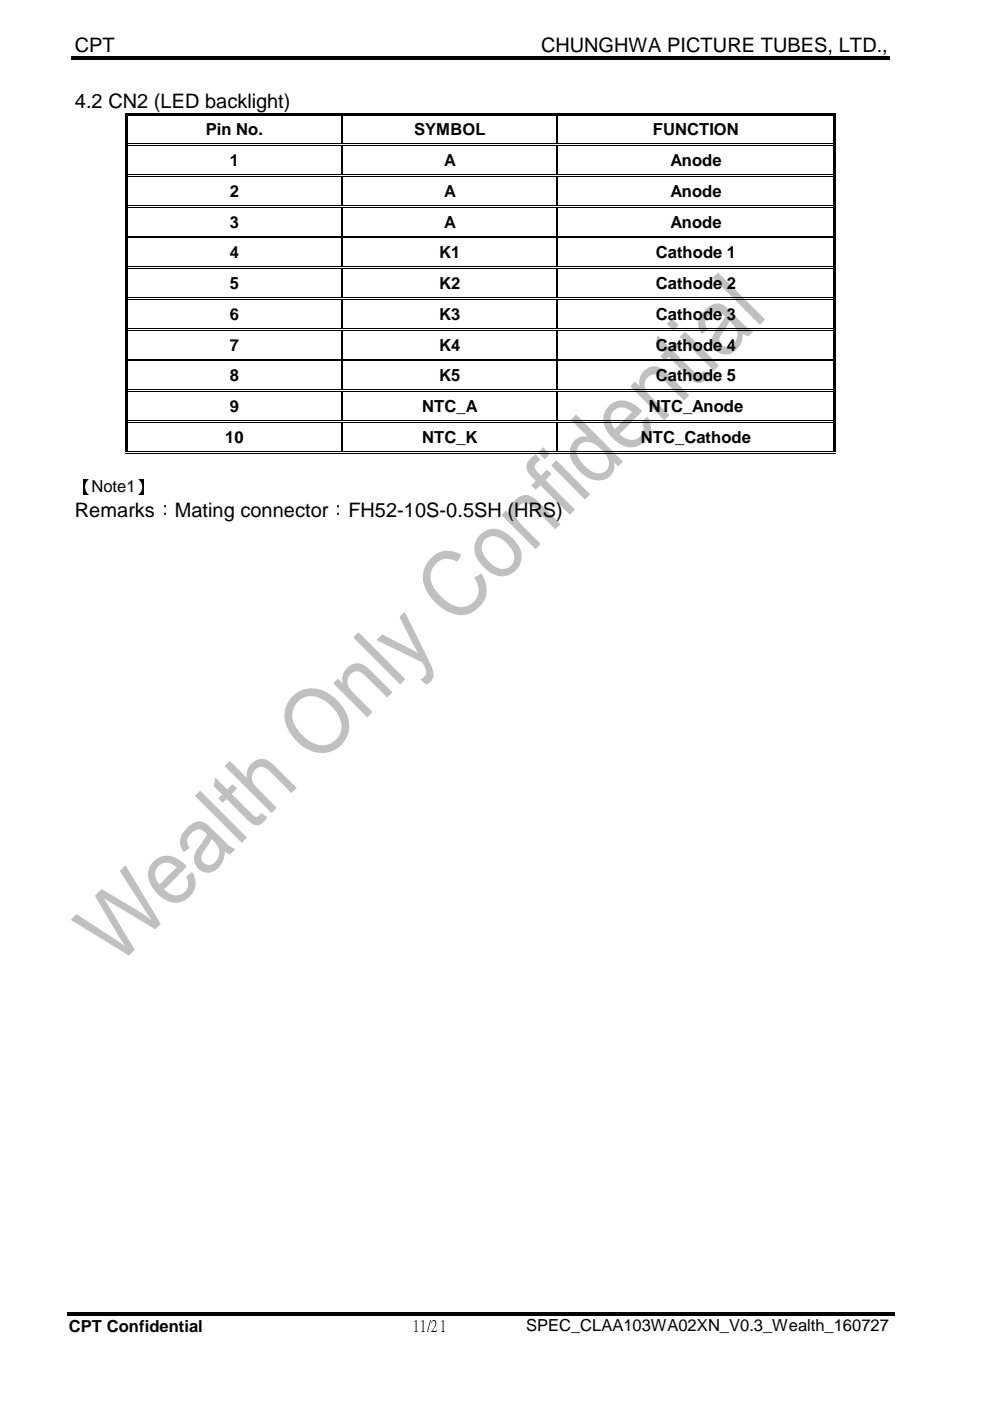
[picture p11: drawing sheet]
<svg xmlns="http://www.w3.org/2000/svg" width="210mm" height="297mm" viewBox="0 0 210 297" stroke-linecap="round" stroke-linejoin="round" font-family="sans-serif">
<path d="M15.1 11.9h82.1v.8h-82.1zM96.9 11.9h.8v.8h-.8zM97.7 11.9h91v.8h-91zM14.1 278.1h40.5v.8h-40.5zM54.6 278.1h.7v.8h-.7zM55.3 278.1h43.3v.8h-43.3zM98.6 278.1h.8v.8h-.8zM99.4 278.1h90.2v.8h-90.2z" fill="#000"/>
<g fill="#c0c0c0">
<path d="M16.2 193.8l10.3 6.8-6.4-10.7 1.4-1.4 7.7 4.5 2.9 2.1-6.7-10.4 1.2-1.3 7.5 12.5-1.2 1.1-10.9-6.5 6.6 10.9-1.3 1.2-12.3-7.6z" fill-rule="evenodd"/>
<path d="M32.6 182.6a4.3 4.3 0 0 1 6.2 .3l.8 .8-4.8 4.9a3.1 3.1 0 0 0 4.4 .5 2.52 2.52 0 0 0 .3-3.2l1.2-1a4.2 4.2 0 0 1-.8 5.5 4.2 4.2 0 0 1-5.5 0 5.8 5.8 0 0 1-2.8-6.3zM33.6 183.6a2.77 2.77 0 0 0 .2 3.9l3.7-3.6a2.65 2.65 0 0 0-3.9-.3z" fill-rule="evenodd"/>
<path d="M39.7 175.5a2.93 2.93 0 0 1 4.5-.4l2.9 2.8a7 7 0 0 0 2.8 2.1l-1.1 1.2-1.1-.7a4.3 4.3 0 0 1-3.6 4.5 3.1 3.1 0 0 1-2.8-2 3.1 3.1 0 0 1 .8-3.3l1.8-2.8a2.02 2.02 0 0 0-3-.5 2.16 2.16 0 0 0-.7 3.4l-1.3 .9a3.6 3.6 0 0 1 .8-5.2zM44.8 177.9l-.6 1.2a5 5 0 0 0-1.5 3.1 1.73 1.73 0 0 0 1.5 1.2 1.73 1.73 0 0 0 1.7-1 3.2 3.2 0 0 0-1.1-4.5z" fill-rule="evenodd"/>
<path d="M42.1 167.9l.3-.3 10 10-1.1 1.1-10-10z" fill-rule="evenodd"/>
<path d="M45.7 164.8l2.5 2.5 1.1-1.1 .9 1-1.1 1.1 4.5 4.5a.9 .9 0 0 0 .9 .4 .9 .9 0 0 0 .7-.6l.2-.3 1.2 1a2.31 2.31 0 0 1-3.1 1.4l-5.5-5.3-.8 .8-.9-1 .8-.8-1.8-1.7z" fill-rule="evenodd"/>
<path d="M48.7 161.3l3.6 3.6a3.2 3.2 0 0 1 1.7-3.6 3.2 3.2 0 0 1 3.9 .8l5 4.9-1.1 1.1-4.6-4.5a2.05 2.05 0 0 0-3.1-.4 2.52 2.52 0 0 0 .3 3.8l4.3 4.3-1.1 1.1-10-10z" fill-rule="evenodd"/>
<path d="M62 147.7a6.1 6.1 0 0 1 8.5-.1 7.6 7.6 0 0 1 3.3 8.1 5.9 5.9 0 0 1-9.4 2.7 8.4 8.4 0 0 1-4-7.7 5.5 5.5 0 0 1 1.6-3zM63.2 148.8a4.4 4.4 0 0 0-.1 6 6.5 6.5 0 0 0 6.1 3.1 4.1 4.1 0 0 0 2.4-6.5 6.9 6.9 0 0 0-6.3-3.7l-.9 .2z" fill-rule="evenodd"/>
<path d="M73.6 141.6a3 3 0 0 1 4.8 .3l4.8 4.9-1.1 1.1-2.8-2.8a10.7 10.7 0 0 0-3.1-2.7 2.21 2.21 0 0 0-2.3 1.2 2.21 2.21 0 0 0 .4 2.6l4.7 4.8-1.1 1.1-7.2-7.2 1-1 1 1a3.1 3.1 0 0 1 .9-3.3z" fill-rule="evenodd"/>
<path d="M76 134l9.9 10-1.1 1.1-9.9-9.9z" fill-rule="evenodd"/>
<path d="M85.5 130l.3-.3 4.4 8.9a9.8 9.8 0 0 1 1.7 4.8 2.31 2.31 0 0 1-1.5 1.7l-1.3-1a1.74 1.74 0 0 0 .9-2.8 1.95 1.95 0 0 0-1.4-1.3l-8.8-4.3 1.2-1.2 7.7 4-4-7.7z" fill-rule="evenodd"/>
<path d="M91.4 118.3a5 5 0 0 1 6.4-.7l-.8 1.5a3.8 3.8 0 0 0-4.8 .7 3.8 3.8 0 0 0-.2 4.9 8.8 8.8 0 0 0 5.5 4 3.8 3.8 0 0 0 3.7-2.1 3.8 3.8 0 0 0-.7-4.2l1.6-.8a5.5 5.5 0 0 1-.6 7.2 5.5 5.5 0 0 1-7.3 .5 8.5 8.5 0 0 1-4.5-7.7l.4-1.5z" fill-rule="evenodd"/>
<path d="M101.8 113.4a4.4 4.4 0 0 1 6.3 .1 5.8 5.8 0 0 1 2.5 5 4.2 4.2 0 0 1-7 2.6 5.8 5.8 0 0 1-2.9-5.9l.4-1zM102.8 114.4a3 3 0 0 0 .4 4.2 4.3 4.3 0 0 0 4 2 2.62 2.62 0 0 0 1.1-4.5 4.6 4.6 0 0 0-4.3-2.3z" fill-rule="evenodd"/>
<path d="M109.2 106a3 3 0 0 1 4.8 .3l4.8 4.8-1.1 1.1-2.2-2.2a14.2 14.2 0 0 0-3.7-3.3 2.23 2.23 0 0 0-2.2 1.2 2.23 2.23 0 0 0 .3 2.6l4.7 4.8-1.1 1.1-7.2-7.2 1-1 1 1a3.3 3.3 0 0 1 .9-3.2z" fill-rule="evenodd"/>
<path d="M112.5 97.2l1.1-.9 1 1.2a1.62 1.62 0 0 0-1.1 2.1l1.2 1.2 1.3-1.2 .9 .9-1.2 1.3 6.2 6.2-1.1 1.1-6.2-6.2-1 .9-1-.9 1-1-.4-.3a3.2 3.2 0 0 1-1.5-3.3z" fill-rule="evenodd"/>
<path d="M115.2 94.8l1.4 1.5-1.1 1.1-1.4-1.4zM117.1 98.4l.8-.8 7.2 7.2-1.1 1.1-7.2-7.2z" fill-rule="evenodd"/>
<path d="M121 89l1.1-1.1 10 10-1 1-.9-.9a3.3 3.3 0 0 1-4.6 3.7 7.7 7.7 0 0 1-4.8-5.5 3.3 3.3 0 0 1 3.8-3.6zM122.9 94.3a2.89 2.89 0 0 0 .6 4 4.6 4.6 0 0 0 4 2 2.25 2.25 0 0 0 1.1-3.6 6 6 0 0 0-4.2-3 1.97 1.97 0 0 0-1.5 .6z" fill-rule="evenodd"/>
<path d="M129.2 86.1a4.3 4.3 0 0 1 6.1 .3l.9 .8-4.9 4.8a3.1 3.1 0 0 0 4.4 .5 2.43 2.43 0 0 0 .3-3.2l1.3-1a4.3 4.3 0 0 1-1.1 5.7 4.3 4.3 0 0 1-5.8-.6 5.5 5.5 0 0 1-2.3-5.9zM130.2 87a2.77 2.77 0 0 0 .2 4l3.6-3.7a2.75 2.75 0 0 0-3.8-.3z" fill-rule="evenodd"/>
<path d="M136.5 78.7a3 3 0 0 1 4.8 .3l4.8 4.8-1.1 1.1-2.7-2.7a10.4 10.4 0 0 0-3.2-2.8 2.22 2.22 0 0 0-2.2 1.2 2.22 2.22 0 0 0 .3 2.6l4.7 4.8-1.1 1.1-7.2-7.2 1-1 1 1.1a3.3 3.3 0 0 1 .9-3.3z" fill-rule="evenodd"/>
<path d="M139.4 71.1l2.5 2.5 1.1-1.1 1 .9-1.1 1.1 4.2 4.3a.99 .99 0 0 0 1.6 .4l.4-.6 1.3 .9a2.44 2.44 0 0 1-3.1 1.5l-5.5-5.4-.8 .9-1-1 .8-.8-1.8-1.8z" fill-rule="evenodd"/>
<path d="M141.9 68.1l.6-.5 1.4 1.4-1.1 1.1-1.4-1.4zM144.1 71.4l1.1-1.1 7.2 7.2-1.1 1.1z" fill-rule="evenodd"/>
<path d="M149.5 65.7a3 3 0 0 1 4.1-.9l3.8 3.7a6 6 0 0 0 2.4 1.7l-1.2 1.1-1.1-.6a4.2 4.2 0 0 1-3.6 4.5 3.1 3.1 0 0 1-2.8-2 3.1 3.1 0 0 1 .8-3.4l1.8-2.7a2.06 2.06 0 0 0-1.9-1.1 2.06 2.06 0 0 0-1.8 1.2 1.99 1.99 0 0 0 0 2.7l-1.2 1a3.6 3.6 0 0 1 .7-5.2zM154.7 68l-.7 1.3a5.4 5.4 0 0 0-1.5 2.8 1.68 1.68 0 0 0 1.4 1.5 1.68 1.68 0 0 0 1.8-1 2.9 2.9 0 0 0-.7-4.3z" fill-rule="evenodd"/>
<path d="M151.1 58.9l1.1-1.1 10 9.9-1.1 1.2z" fill-rule="evenodd"/>
</g>
<g fill="#000">
<path d="M26.6 23.9h.5v.6h-.5zM26.6 23.9h.5v.5h-.5zM26.6 24.5h.5v5.9h-.5zM26.6 30.4h.5v.6h-.5zM26.6 31h.5v6h-.5zM26.6 37h.5v.5h-.5zM27.1 23.9h45.3v.5h-45.3zM72.4 24.4l.3 .1zM72.4 23.9h.5v.5h-.5zM72.4 30.9l.3 .1zM72.4 30.4h.5v.2h-.5zM72.4 30.8h.5v.1h-.5z"/>
<path d="M72.4 37.5h.3zM72.4 37h.5v.1h-.5zM72.4 37.3h.5v.2h-.5zM72.9 23.9h45.2v.5h-45.2zM118.1 24.4l.2 .1zM118.1 23.9h.5v.5h-.5zM118.1 30.9l.2 .1zM118.1 30.4h.5v.2h-.5zM118.1 30.8h.5v.1h-.5zM118.1 37.5h.2zM118.1 37h.5v.1h-.5zM118.1 37.3h.5v.2h-.5z"/>
<path d="M118.6 23.9h58.1v.5h-58.1zM176.7 23.9h.5v.6h-.5zM176.7 23.9h.5v.5h-.5zM176.7 24.5h.5v5.9h-.5zM176.7 30.4h.5v.6h-.5zM176.7 31h.5v6h-.5zM176.7 37h.5v.5h-.5zM26.6 37.5h.5v6h-.5zM26.6 43.5h.5v.5h-.5zM26.6 44h.5v6h-.5zM26.6 50h.5v.5h-.5zM26.6 50.5h.5v6h-.5z"/>
<path d="M26.6 56.5h.5v.6h-.5zM72.4 44h.3zM72.4 43.5h.5v.1h-.5zM72.4 43.8h.5v.2h-.5zM72.4 50.5h.3zM72.4 50h.5v.2h-.5zM72.4 50.3h.5v.2h-.5zM72.4 57l.3 .1zM72.4 56.5h.5v.2h-.5zM72.4 56.9h.5v.1h-.5zM118.1 44h.2zM118.1 43.5h.5v.1h-.5z"/>
<path d="M118.1 43.8h.5v.2h-.5zM118.1 50.5h.2zM118.1 50h.5v.2h-.5zM118.1 50.3h.5v.2h-.5zM118.1 57l.2 .1zM118.1 56.5h.5v.2h-.5zM118.1 56.9h.5v.1h-.5zM176.7 37.5h.5v6h-.5zM176.7 43.5h.5v.5h-.5zM176.7 44h.5v6h-.5zM176.7 50h.5v.5h-.5zM176.7 50.5h.5v6h-.5z"/>
<path d="M176.7 56.5h.5v.6h-.5zM26.6 57.1h.5v5.9h-.5zM26.6 63h.5v.6h-.5zM26.6 63.6h.5v6h-.5zM26.6 69.6h.5v.5h-.5zM26.6 70.1h.5v6h-.5zM26.6 76.1h.5v.5h-.5zM72.4 63.5l.3 .1zM72.4 63h.5v.2h-.5zM72.4 63.4h.5v.1h-.5zM72.4 70.1h.3zM72.4 69.6h.5v.1h-.5z"/>
<path d="M72.4 69.9h.5v.2h-.5zM72.4 76.6h.3zM72.4 76.1h.5v.1h-.5zM72.4 76.4h.5v.2h-.5zM118.1 63.5l.2 .1zM118.1 63h.5v.2h-.5zM118.1 63.4h.5v.1h-.5zM118.1 70.1h.2zM118.1 69.6h.5v.1h-.5zM118.1 69.9h.5v.2h-.5zM118.1 76.6h.2zM118.1 76.1h.5v.1h-.5z"/>
<path d="M118.1 76.4h.5v.2h-.5zM176.7 57.1h.5v5.9h-.5zM176.7 63h.5v.6h-.5zM176.7 63.6h.5v6h-.5zM176.7 69.6h.5v.5h-.5zM176.7 70.1h.5v6h-.5zM176.7 76.1h.5v.5h-.5zM26.6 76.6h.5v6h-.5zM26.6 82.6h.5v.5h-.5zM26.6 83.1h.5v6h-.5zM26.6 89.1h.5v.6h-.5zM26.6 89.7h.5v5.9h-.5z"/>
<path d="M72.4 83.1h.3zM72.4 82.6h.5v.2h-.5zM72.4 82.9h.5v.2h-.5zM72.4 89.6l.3 .1zM72.4 89.1h.5v.2h-.5zM72.4 89.5h.5v.1h-.5zM72.4 95.6h.5v.2h-.5zM72.4 96h.5v.1h-.5zM118.1 83.1h.2zM118.1 82.6h.5v.2h-.5zM118.1 82.9h.5v.2h-.5zM118.1 89.6l.2 .1z"/>
<path d="M118.1 89.1h.5v.2h-.5zM118.1 89.5h.5v.1h-.5zM118.1 95.6h.5v.2h-.5zM118.1 96h.5v.1h-.5zM176.7 76.6h.5v6h-.5zM176.7 82.6h.5v.5h-.5zM176.7 83.1h.5v6h-.5zM176.7 89.1h.5v.6h-.5zM176.7 89.7h.5v5.9h-.5zM176.7 95.6h.5v.2h-.5zM176.7 96h.5v.1h-.5z"/>
</g>
<g fill="none" stroke="#000" stroke-width=".25">
<path d="M72.6 24.5v5.9M72.6 31v6M72.6 37.5v6M118.2 24.5v5.9M118.2 31v6M118.2 37.5v6M72.6 44v6M72.6 50.5v6M72.6 57.1v5.9M118.2 44v6M118.2 50.5v6M118.2 57.1v5.9"/>
<path d="M72.6 63.6v6M72.6 70.1v6M72.6 76.6v6M118.2 63.6v6M118.2 70.1v6M118.2 76.6v6M72.6 83.1v6M72.6 89.7v5.9M118.2 83.1v6M118.2 89.7v5.9"/>
</g>
<g fill="none" stroke="#000" stroke-width=".21">
<path d="M27.1 30.5h45.3M27.1 30.9h45.3M27.1 37h45.3M27.1 37.4h45.3M72.9 30.5h45.2M72.9 30.9h45.2M72.9 37h45.2M72.9 37.4h45.2M118.6 30.5h58.1M118.6 30.9h58.1M118.6 37h58.1M118.6 37.4h58.1"/>
<path d="M27.1 43.6h45.3M27.1 43.9h45.3M27.1 50.1h45.3M27.1 50.4h45.3M27.1 56.6h45.3M27.1 56.9h45.3M72.9 43.6h45.2M72.9 43.9h45.2M72.9 50.1h45.2M72.9 50.4h45.2M72.9 56.6h45.2M72.9 56.9h45.2"/>
<path d="M118.6 43.6h58.1M118.6 43.9h58.1M118.6 50.1h58.1M118.6 50.4h58.1M118.6 56.6h58.1M118.6 56.9h58.1M27.1 63.1h45.3M27.1 63.5h45.3M27.1 69.6h45.3M27.1 70h45.3M27.1 76.2h45.3M27.1 76.5h45.3"/>
<path d="M72.9 63.1h45.2M72.9 63.5h45.2M72.9 69.6h45.2M72.9 70h45.2M72.9 76.2h45.2M72.9 76.5h45.2M118.6 63.1h58.1M118.6 63.5h58.1M118.6 69.6h58.1M118.6 70h58.1M118.6 76.2h58.1M118.6 76.5h58.1"/>
<path d="M26.6 96.1h45.8M26.6 95.7h45.8M27.1 82.7h45.3M27.1 83h45.3M27.1 89.2h45.3M27.1 89.5h45.3M72.9 82.7h45.2M72.9 83h45.2M72.9 89.2h45.2M72.9 89.5h45.2M72.9 96.1h45.2M72.9 95.7h45.2"/>
<path d="M118.6 82.7h58.1M118.6 83h58.1M118.6 89.2h58.1M118.6 89.5h58.1M118.6 96.1h58.1M118.6 95.7h58.1"/>
</g>
<g font-size="4.2">
<text x="15.9" y="10.9">CPT</text>
<text x="114.7" y="10.9">CHUNGHWA PICTURE TUBES, LTD.,</text>
<text x="15.9" y="23">4.2 CN2 (LED backlight)</text>
<text x="15.9" y="109.6">Remarks：Mating connector：FH52-10S-0.5SH (HRS)</text>
</g>
<g font-size="3.5">
<text x="43.6" y="28.7">Pin No.</text>
<text x="87.8" y="28.7">SYMBOL</text>
<text x="138.4" y="28.7">FUNCTION</text>
<text x="48.7" y="35.2">1</text>
<text x="94.1" y="35.2">A</text>
<text x="142.2" y="35.2">Anode</text>
<text x="48.7" y="41.7">2</text>
<text x="94.1" y="41.7">A</text>
<text x="142.2" y="41.7">Anode</text>
<text x="48.7" y="48.3">3</text>
<text x="94.1" y="48.3">A</text>
<text x="142.2" y="48.3">Anode</text>
<text x="48.7" y="54.8">4</text>
<text x="93.1" y="54.8">K1</text>
<text x="139.1" y="54.8">Cathode 1</text>
<text x="48.7" y="61.3">5</text>
<text x="93.1" y="61.3">K2</text>
<text x="139.1" y="61.3">Cathode 2</text>
<text x="48.7" y="67.8">6</text>
<text x="93.1" y="67.8">K3</text>
<text x="139.1" y="67.8">Cathode 3</text>
<text x="48.7" y="74.3">7</text>
<text x="93.1" y="74.3">K4</text>
<text x="139.1" y="74.3">Cathode 4</text>
<text x="48.7" y="80.9">8</text>
<text x="93.1" y="80.9">K5</text>
<text x="139.1" y="80.9">Cathode 5</text>
<text x="48.7" y="87.4">9</text>
<text x="89.5" y="87.4">NTC_A</text>
<text x="137.5" y="87.4">NTC_Anode</text>
<text x="47.8" y="93.9">10</text>
<text x="89.5" y="93.9">NTC_K</text>
<text x="135.9" y="93.9">NTC_Cathode</text>
<text x="15.9" y="104.3">【Note1】</text>
<text x="14.6" y="282.3">CPT Confidential</text>
<text x="87.2" y="282.2">11/21</text>
<text x="111.5" y="282.2">SPEC_CLAA103WA02XN_V0.3_Wealth_160727</text>
</g>
</svg>
